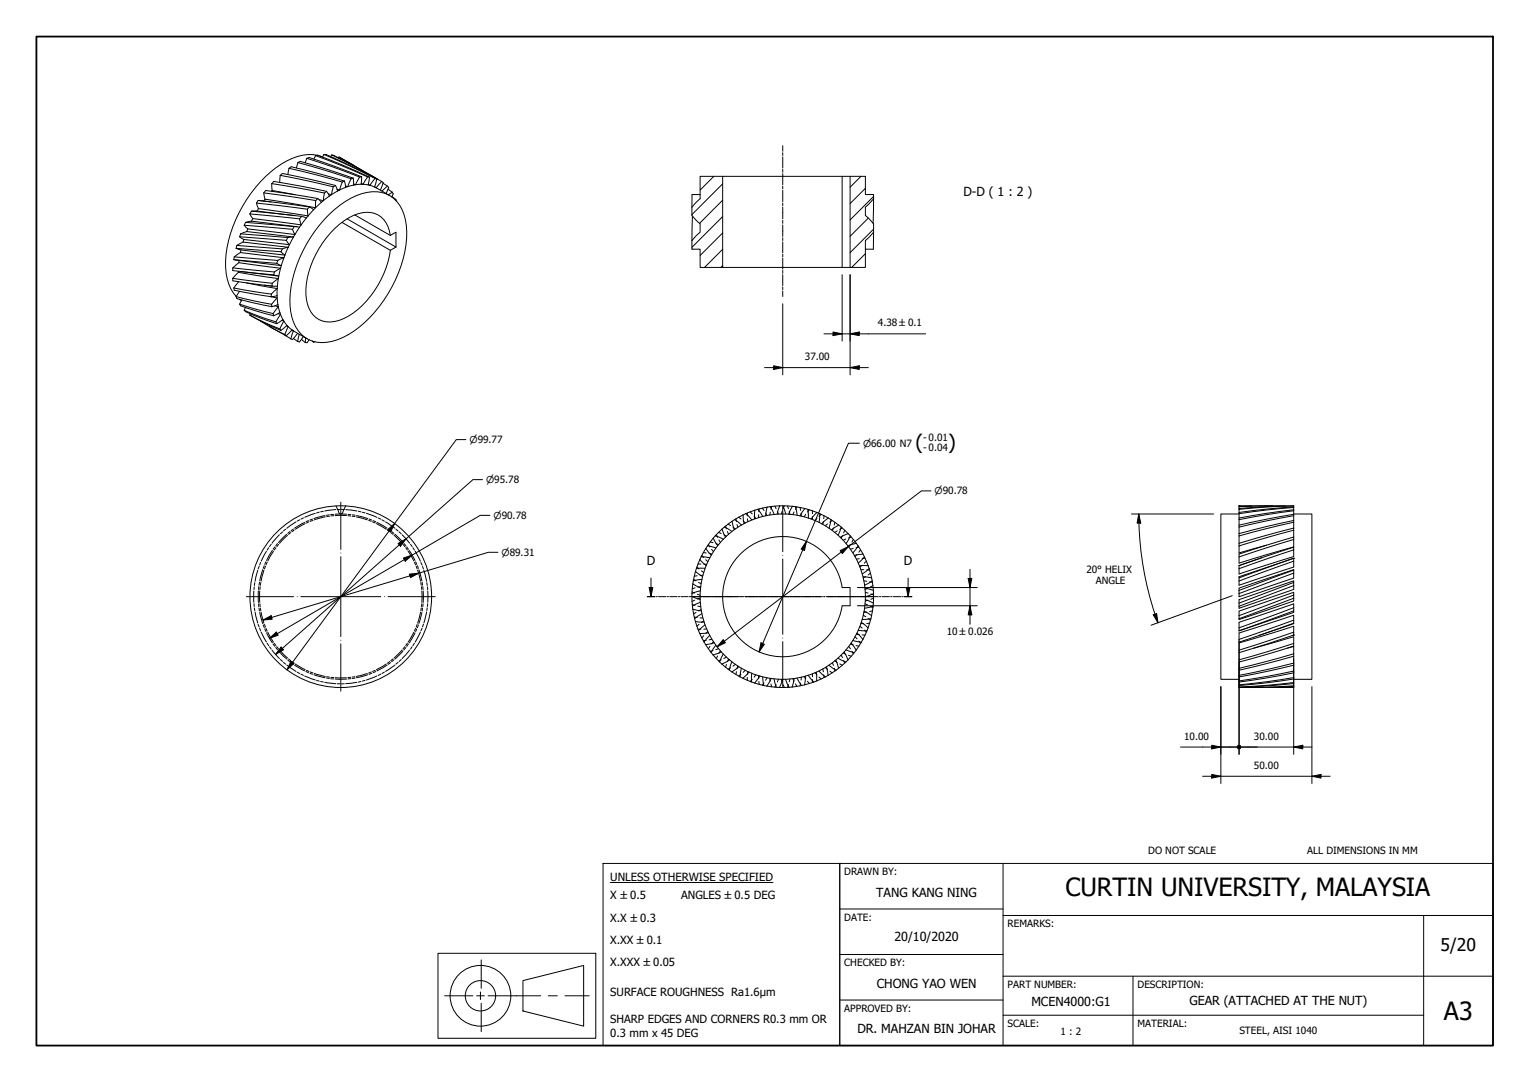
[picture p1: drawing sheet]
<svg xmlns="http://www.w3.org/2000/svg" width="420mm" height="297mm" viewBox="0 0 420 297" stroke-linecap="round" stroke-linejoin="round" font-family="sans-serif">
<!-- layer: Hatch (ISO) -->
<g fill="none" stroke="#000" stroke-width=".27">
<path d="M196 48.4l-3.7 3.8M198.5 59.5l-8.5 8.4M198.5 55l-6.4 6.3M198.5 50.5l-8.5 8.4M236.4 48.4l-2.9 3M237.6 51.7l-4.1 4.2M238.4 59.9l-4.9 5M239.9 53.9l-6.4 6.5M198.5 72.9l-.5 .5M198.5 68.4l-5 5M198.5 63.9l-6.2 6.2M237.6 69.7l-3.7 3.7"/>
<path d="M239.9 62.9l-6.4 6.5"/>
</g>
<!-- layer: Hidden (ISO) -->
<g fill="none" stroke="#000" stroke-width=".27">
<path d="M208.5 139.7l-.1 .8M209.3 139.5l.5 .6M211.9 139l-.2 .8M212.8 139l.3 .7M215.4 138.9l-.3 .7M216.3 138.9l.2 .7M218.9 139.2l-.5 .6M219.7 139.3l.2 .8M222.2 139.9l-.5 .7M190.5 159l.6 .5M191.4 155.7l.6 .5M191.4 158.1l-.7 .1"/>
<path d="M191.8 159.9l.7 .3M192.5 154.8l-.8 .1M192.6 156.7l.7 .5M192.7 152.5l.6 .6M193 157.9l-.8 .1M193.1 151.7l.8 .1M193.3 154.9h.8M193.8 153.7l.6 .5M194.5 149.5l.5 .7M194.7 151.9l.8 .2M195 148.8l.8 .2M195.4 150.8l.5 .6"/>
<path d="M196.6 149.2l.7 .3M196.7 146.8l.3 .7M197.3 146.2l.8 .3M197.4 148.2l.4 .7M198.8 146.8l.7 .4M199.3 144.4l.2 .8M199.8 145.9l.3 .8M199.9 143.9l.7 .4M201.3 144.7l.6 .5M202.1 142.4l.1 .8M202.4 144l.2 .8M202.9 142l.6 .5"/>
<path d="M204.1 143l.5 .6M205.2 140.8v.8M205.3 142.4l.1 .8M206 140.5l.6 .6M207.1 141.7l.5 .6M208.3 141.3v.8M210.2 140.8l.4 .7M211.5 140.6l-.1 .8M213.5 140.4l.3 .7M214.8 140.3l-.2 .8M216.7 140.4l.2 .8M218.1 140.5l-.4 .8"/>
<path d="M220 140.9l.1 .8M221.3 141.2l-.5 .7M223.1 140.2v.8M223.1 141.8v.8M224.4 142.3l-.6 .6M225.5 141.2l-.6 .5M226.1 143.2l-.1 .8M226.3 141.6l-.1 .8M227.3 143.8l-.7 .5M228.5 142.9l-.6 .4M228.9 144.9l-.3 .8M229.3 143.4l-.2 .7"/>
<path d="M229.9 145.7l-.7 .5M231.3 145l-.7 .3M231.4 147l-.4 .8M232 145.6l-.3 .7M232.3 148l-.7 .3M233.5 149.5l-.4 .6M233.8 147.4l-.8 .3M234.3 150.5l-.8 .3M234.3 148.1l-.3 .7M235.3 152.2l-.5 .6M235.9 150.2l-.8 .2M236 153.4l-.8 .1"/>
<path d="M236.3 151l-.4 .6M236.8 155.2l-.7 .5M237.2 156.4h-.8M237.2 159.5l.8 .1M237.6 153.3h-.8M237.7 158.3l-.6 .4M237.9 154.1l-.5 .5M238 156.4l.8 .1M238.8 159.7l.8 .2M239 157.3l-.6 .5M190 162.5l.8 .3M190.1 166l.8 .2"/>
<path d="M190.7 169.4l.7 .1M190.8 164.8l-.8 .3M190.9 161.4l-.8 .2M191.1 168.1l-.6 .5M191.5 163.1l.8 .3M191.6 166.4l.8 .2M191.7 172.7l.8 .1M192 171.4l-.6 .5M192.2 169.6l.8 .1M192.3 164.2l-.8 .3M192.4 161l-.8 .2M192.5 167.3l-.7 .4"/>
<path d="M193.3 170.4l-.7 .5M193.3 174.5l-.6 .6M193.9 175.8l-.8 .1M194.1 172.7h-.8M194.4 173.4l-.6 .5M195 177.4l-.5 .7M195.5 175.5l-.8 .2M195.8 178.6l-.8 .2M195.9 176.2l-.5 .6M197.3 178.1l-.7 .3M197.8 178.7l-.4 .7M231 179.8l.4 .8"/>
<path d="M231.6 179.3l.7 .3M233 179.9l.8 .3M233.1 177.5l.4 .6M233.5 176.8l.8 .2M234 178.8l.3 .7M234.8 174.8l.5 .6M235.1 177.2l.8 .2M235.2 174.1l.8 .1M235.9 176l.4 .6M236.1 171.9l.7 .5M236.4 171.2h.8M236.8 174.3h.8"/>
<path d="M237.1 168.9l.6 .4M237.4 173l.5 .5M237.6 165.8l.7 .3M237.6 162.6l.8 .2M238 168l-.8 .1M238.3 161.5l-.7 .3M238.4 164.8l-.8 .2M238.4 169.8l.6 .5M238.8 171.1l-.8 .1M239 166.4l.7 .4M239.1 163.1l.8 .3M239.6 167.7l-.8 .2"/>
<path d="M239.7 160.8l-.7 .3M239.9 164.2l-.8 .3M197 180.1l-.3 .7M198.1 181.1l-.8 .3M199.5 180.4l-.7 .4M199.5 182.4l-.2 .8M200.1 180.9l-.3 .8M200.6 183.3l-.7 .4M201.9 182.4l-.6 .5M202.2 184.4l-.1 .8M202.6 182.8l-.2 .8M203.5 185.1l-.6 .5"/>
<path d="M204.6 184l-.5 .6M205.2 186v.8M205.4 184.4l-.1 .8M206.6 186.5l-.6 .6M207.6 185.3l-.5 .6M208.3 185.5v.8M208.4 187.1l.1 .8M209.8 187.4l-.5 .7M210.6 186.1l-.4 .7M211.4 186.2l.1 .8M211.7 187.8l.2 .8M213.1 187.9l-.3 .7"/>
<path d="M213.8 186.5l-.3 .7M214.6 186.5l.2 .8M215.1 188l.3 .7M216.5 188l-.2 .7M216.9 186.4l-.2 .8M217.7 186.3l.4 .7M218.4 187.8l.5 .6M219.9 187.5l-.2 .8M220.1 185.9l-.1 .8M220.8 185.7l.5 .7M221.7 187l.5 .6M223.1 185v.8"/>
<path d="M223.1 186.6v.8M223.8 184.7l.6 .6M224.9 185.9l.6 .5M226 183.6l.1 .8M226.2 185.2l.1 .8M226.6 183.3l.7 .5M227.9 184.3l.6 .4M228.6 181.9l.3 .8M229.1 183.4l.2 .8M229.2 181.4l.7 .5M230.6 182.3l.7 .3M231.7 181.3l.3 .7"/>
</g>
<!-- layer: Visible (ISO) -->
<g fill="none" stroke="#000" stroke-width=".27">
<path d="M68.6 58.7l.8 1.3 13.3 1.7M68.6 58.7l13.7 1.4M69 58l1.5-.1 10.5 1.3M69 58l13.8 1.4M69 58l-.4 .7M70.4 55.8l.6 1.5 13.6 2M70.4 55.8l14 1.6M70.9 55l14.1 1.8M70.9 55l3.6 .4M70.9 55l-.5 .8M72.4 53l.4 1.7 13.9 2.3M72.4 53l.6-.7 14.3 2.2"/>
<path d="M72.4 53l14.3 2.1M74.6 50.4l.1 1.9 6.3 1.2M74.6 50.4l.6-.6 14.5 2.7M74.6 50.4l14.5 2.6M77 48.1l-.2 2M77 48.1l.5-.5 14.6 3.3M77 48.1l14.5 3.2M79.4 46.2l-.4 1.7M79.4 46.2l.6-.4 14.6 3.9M79.4 46.2l14.6 3.8M81.8 44.6l-.4 1.5M81.8 44.6l.6-.3 14.6 4.6"/>
<path d="M81.8 44.6l14.6 4.5M82.8 59.4l1.3 .5-1.4 1.8M82.8 59.4l-.5 .7M84.3 43.5l.6-.3 3.6 1.3 10.8 4M84.3 43.5l7.2 2.4 7.2 2.7M84.3 43.5l-.5 1.2M84.4 57.4l.2 1.9M85 56.8l1.1 .8-1.5 1.7M85 56.8l-.6 .6M86.7 42.7l.6-.1 3.5 1.4 10.7 4.6M86.7 42.7l7.2 2.8 7.1 3.1M86.7 42.7l-.5 1"/>
<path d="M86.7 55.1v1.9M87.1 42.6a14.6 14.6 0 0 0-11.3 3.4 36.2 36.2 0 0 0-13.9 25.7 13.6 13.6 0 0 0 3 9.7M87.3 54.5l1 1-1.6 1.5M87.3 54.5l-.6 .6M87.7 54.8l1.1 .3M89 42.4h.5l3.6 1.6 10.4 5.2M89 42.4l7 3.2 7 3.4M89 42.4l-.5 .7-.7-.3M89.1 53l-.3 2.1M89.7 52.5l.8 1.3-1.7 1.3M89.7 52.5l-.6 .5M90.2 53.2l.8 .2"/>
<path d="M90.5 58.8a19.6 19.6 0 0 1 11.7-6.2 8.6 8.6 0 0 1 9.1 7.8 29.5 29.5 0 0 1-4.7 20.2 29.4 29.4 0 0 1-13.9 12.7 8.9 8.9 0 0 1-10.8-2.5 16.3 16.3 0 0 1-1.9-12.3 37.4 37.4 0 0 1 10.5-19.7zM91.1 42.5l5.8 2.9 6.8 3.8M91.1 42.5l6.9 3.5 6.8 3.8M91.1 42.5l-.3 .5M91.5 51.3l-.5 2.1M92.1 50.9l.6 1.5-1.7 1M92.1 50.9l-.6 .4M92.6 52l.7 .2M93.1 43.1l6.6 3.8M93.1 43.1l-.2 .2M93.1 43.1l4.1 2.3M94 50l-.7 2.2"/>
<path d="M94.6 49.7l.3 1.7-1.6 .8M94.6 49.7l-.6 .3M94.9 51l.6 .2M96.4 49.1l-.9 2.1M97 48.9l.1 1.9-1.6 .4M97 48.9l-.6 .2M97.1 50.5l.5 .2M97.4 59l9.8 5.6M98.7 48.6l-1.1 2.1M99.2 50.4l.5 .2M99.3 48.5l-.1 2.1-1.6 .1M99.3 48.5l-.6 .1"/>
<path d="M101 48.6l-1.3 2M101 48.6h.5M101.1 50.6l.5 .3M101.5 48.6l-.4 2.2-1.4-.2M102.9 51.3l.4 .2M103 49l-1.4 1.9M103 49l.5 .2M103.3 51.5l3.7 2.2M103.5 49.2l-.6 2.1-1.3-.4M104.8 49.8l.4 .3-.7 2.1M104.8 49.8l-1.5 1.7M105.2 50.3l1.2 .8"/>
<path d="M106.4 51.1l.4 .4-.8 1.6M106.4 51.1l-1.5 1.4M106.6 51.9l1.1 .9M107.6 53.9l1.1 .9M107.7 52.8l.3 .4-.4 .8M107.7 52.8l-1 .7M108.7 54.8l-.2 .1M108.7 54.8l.1 .4M190 56.9v2.3l2.3 2.2v2.3l-2.3 2.3M190 56.9l2.3-2.3v-6.2h6.2v25h-6.2v-5h-2.2l-.1-2.4M190.1 59.3l-.1 6.7M192.3 53.4h-2.3v3.5"/>
<path d="M198.5 48.4h32.8M233.5 48.4h-2.2v25M239.9 54.6l-2.3 2.3v2.3l2.3 2.2v2.3M239.9 54.6v-1.2h-2.3v-5h-4.1v25h4.1l.1-5M239.9 54.6l-.1 6.7M63.9 76.4l1.6-1.6 10.9 1.7M63.9 76.4l10.9 1.4M63.9 76.4v.7l10.8 1.4M63.9 73.5l1.7-1.4 11.4 1.5M63.9 73.5l11.5 1.2M63.9 73.5v.8l11.3 1.1M64.2 71.3l13 1.6"/>
<path d="M64.2 71.3l11.8 1M64.2 79.1l10.3 1.6M64.2 79.1l.1 .6 10.2 1.8M64.3 70.5l1.7-1.2 12 1.5M64.3 70.5l12 1M64.3 70.5l-.1 .8M64.8 68.2l1.4 .4 12 1.4M64.8 68.2l12.4 .9M65.1 67.4l1.6-.9 12.4 1.4M65.1 67.4l12.4 .9M65.1 67.4l-.3 .8M65.6 77.4l-1.4 1.7"/>
<path d="M65.8 80l-1 1.4M65.8 65l1.2 .7 12.5 1.5M65.8 65l12.8 1M66.1 74.5l10.2 1.3M66.1 64.2l1.7-.6 12.8 1.5M66.1 64.2l12.9 1M66.1 64.2l-.3 .8M67.1 61.8l1 1.1 12.9 1.5M67.1 61.8l13.2 1.2M67.4 61.1l1.6-.4 12.6 1.5M67.4 61.1l13.4 1.1M67.4 61.1l-.3 .7"/>
<path d="M67.7 77.7l8.4 1.5M72.6 78.3l2.3 .3M74.8 77.8l-.1 .7M75.4 74.7l-.2 .7M76 72.3l1.2 .6M76.1 79.2v2l-1.6 .3M76.1 79.2l-1.6 1.5M76.3 71.5l-.3 .8M76.4 76.5l-.2 2.1-1.5-.1M76.4 76.5l-1.6 1.3M77 73.6l-.4 2.2-1.4-.4M77 73.6l-1.6 1.1"/>
<path d="M77.2 69.1l1 .9M77.5 68.3l-.3 .8M78 70.8l-.8 2.1M78 70.8l-1.7 .7M78.6 66l.9 1.2M79 65.2l-.4 .8M79.1 67.9l-.9 2.1M79.1 67.9l-1.6 .4M80.3 63l.7 1.4M80.6 65.1l-1.1 2.1M80.6 65.1l-1.6 .1M80.8 62.2l1.5 .2-1.3 2"/>
<path d="M80.8 62.2l-.5 .8M82.3 60.1l.4 1.6M93.9 61l13.3 7.7M95.3 60.1l13.4 7.7M107.2 64.6l1.5-.9v4.1M107.2 64.6a6.5 6.5 0 0 0-6.6-6.3 15.1 15.1 0 0 0-9.8 5.6 24.4 24.4 0 0 0-6.7 18.3 6.5 6.5 0 0 0 6.7 6.2 15.3 15.3 0 0 0 9.8-5.7 27.1 27.1 0 0 0 6.6-14M108.7 67.8l-1.5 .9M198.5 73.4h35M239.9 63.7l-2.3 2.3 .1 2.4M239.9 63.7l-.1 4.7h-2.1M64.8 81.4l9.8 2.1M64.8 81.4l.3 .6 9.6 2.2"/>
<path d="M65.7 82.2l.6 .4M65.8 83.5l9.2 2.6M65.8 83.5l.3 .5 2.2 .7 6.9 2M66.4 82.4l-.6 1.1M67.1 85.2l4.2 1.7 4.5 1.5M67.1 85.2l.3 .4 2.1 .9 6.5 2.4M67.4 84.4l-.3 .8M68.6 86.5l4 2 4.2 1.8M68.6 86.5l4.4 2.4 4.2 1.8M68.7 86.1l-.1 .4M71.5 88.1l6.7 3.7M73.9 89.6l4.7 2.6"/>
<path d="M74.2 81.4l1.9 .4M74.5 80.7v.8M74.6 83.5l.1 .7M75 86.1l.2 .6M75.5 84l.9 .2M75.8 88.4l.2 .5M76.1 81.8l.2 1.8-1.6 .6M76.1 81.8l-1.5 1.7M76.4 86.1l.6 .2M76.4 84.2l.5 1.6-1.7 .9M76.4 84.2l-1.4 1.9M76.8 90.3l.4 .4"/>
<path d="M77 86.3l.7 1.4-1.7 1.2M77 86.3l-1.2 2.1M77.4 88l.5 .2M77.9 88.2l.9 1.1-1.6 1.4M77.9 88.2l-1.1 2.1M78 91.9l1.9 1.1M78.2 91.8l.4 .4M78.7 89.5l.4 .2M79.1 89.7l1.1 .9-1.6 1.6M79.1 89.7l-.9 2.1M80.2 90.6l.4 .2M80.6 90.8l-.7 2.2"/>
<path d="M80.6 90.8l3.7 2.2M80.6 92.9l1.1 .9M81.7 91.5l-1.4 1.7-.4-.2M82.2 91.8l-.5 2M82.8 93.2l1 .9M83.3 92.4l-1.1 1.5-.5-.1M83.9 92.8l-.1 1.3M84.9 93.3l-.5 .8h-.6M85.8 93.6l.3 .3M86.1 93.7v.2M86.5 93.8l-.4 .1M208.1 139.8l1.4 2"/>
<path d="M208.1 139.8l-.8 .3M210.7 139.2l-.4 2.4M210.7 139.2l-2.6 .6M211.5 139.1l1.1 2.1M211.5 139.1l-.8 .1M214.1 138.9l-.7 2.3M214.1 138.9l-2.6 .2M215 138.9h-.9M215 138.9l.8 2.2M215 138.9l2.6 .1M217.6 139l-1 2.2M217.6 139l.9 .1"/>
<path d="M218.5 139.1l.4 2.4M218.5 139.1l2.5 .5M221 139.6l-1.3 2M221 139.6l.9 .2M221.9 139.8l.1 2.4M221.9 139.8l2.4 .9-1.6 1.8M340.3 138.9v12.9l7.5-2.1M340.3 138.9h.1M340.3 138.9h3.5M349.5 138.9l-9.2 .1M353 138.9l-12.7 .2M355.3 138.9v11.2l-15 4.5v-2.5l15-4.7"/>
<path d="M355.3 139.3l-7.5 .7-7.5 1M355.3 139.9l-7.5 1-7.5 1.3M355.3 138.9l-7.5 .3-7.5 .6M355.3 139.2l-7.5 .6-7.5 .9M355.3 138.9l-7.5 .2-7.5 .5M190.4 159.4l-.1 .9M191 156.9l1.9 1.4M191 156.9l-.6 2.5M191.2 156.1l-.2 .8M192.2 153.6l1.7 1.7M192.2 153.6l-1 2.5M192.5 152.8l2.4 .3"/>
<path d="M192.6 152.8l-.4 .8M192.8 159.1l-2.4 .3M193.6 156l-2.4 .1M193.8 150.6l1.5 1.8M193.8 150.6l-1.3 2.2M194.3 149.8l-.5 .8M194.3 149.8l2.3 .6M195.9 147.7l1.2 2.1M195.9 147.7l-1.6 2.1M196.4 147.1l2.2 .9M196.4 147.1l-.5 .6M198.3 145.2l.9 2.3"/>
<path d="M198.3 145.2l-1.9 1.9M198.9 144.7l2.1 1.2M198.9 144.7l-.6 .5M201 143.1l.6 2.3M201 143.1l-2.1 1.6M201.8 142.6l1.8 1.5M201.8 142.6l-.8 .5M202.9 152.6a16.5 16.5 0 0 1 16.9-4.6 16.5 16.5 0 0 1 11.5 13.3h2.2v5h-2.2a16.5 16.5 0 0 1-23.5 12.4 16.5 16.5 0 0 1-4.9-26.1zM204 141.4l.3 2.3M204 141.4l-2.2 1.2M204.8 141l1.7 1.7M204.8 141l-.8 .4"/>
<path d="M207.3 140.1l-.1 2.4M207.3 140.1l-2.5 .9M224.3 140.7l.8 .3M225.1 141l-.2 2.4M225.1 141l2.4 1.2M227.5 142.2l-1.9 1.6M227.5 142.2l.7 .5M228.2 142.7l-.5 2.3M228.2 142.7l2.1 1.5M230.3 144.2l-2 1.3M230.3 144.2l.7 .5M231 144.7l-.8 2.3"/>
<path d="M231 144.7l1.9 1.8M232.9 146.5l.6 .6M232.9 146.5l-2.2 1M233.5 147.1l-1.1 2.1M233.5 147.1l1.7 2.1M235.2 149.2l-2.3 .6M235.2 149.2l.5 .7M235.6 149.9l-1.4 1.9M235.6 149.9l1.4 2.2M237 158.3l2.4 .3M237 152.1l.4 .8M237 152.1l-2.4 .4"/>
<path d="M237.4 152.9l-1.7 1.7M237.4 152.9l1 2.4M238.4 155.3h-2.4M238.4 155.3l.3 .8M238.7 156.1l-1.9 1.5M238.7 156.1l.7 2.5M239.4 158.6l.1 .9M239.5 159.5l-2.1 1.2M239.5 159.5l.3 2.6M340.3 141.1h-5v45.4h5M340.3 158.3l15-5v2.4l-15 5zM346.5 153.1l-6.2 2.1v2.4l15-4.8v-2.6l-15 5.1"/>
<path d="M355.3 153.3h.1M355.3 157.3l-15 5.7M355.3 159.9l-15 5.7M355.3 154.1l-15 5.4M355.3 156.5l-15 5.6M355.3 151l-15 5.1M355.3 153.3l-15 5.3M355.3 148.1l-15 4.8M355.3 145.6l-15 4.3M355.3 143.4l-15 3.7M355.3 145l-15 4.2M355.3 141.6l-15 3.1"/>
<path d="M355.3 142.9l-15 3.6M355.3 140.2l-7.5 1.1-7.5 1.4M355.3 141.2l-7.5 1.3-7.5 1.7M355.3 141.1h5v45.4h-5M190 163.8l2.3 .8M190 163.8l.1 2.6M190 162.9v.9M190.1 166.4l.2 .8M190.3 167.2l2.3 .5M190.3 167.2l.4 2.6M190.3 160.3l2.1 1.1M190.3 160.3l-.3 2.6"/>
<path d="M190.7 169.8l.3 .8M191 170.6l2.4 .2M191 170.6l.8 2.5M191.8 173.1l.4 .8M192.2 173.9l1.1 2.3M192.3 165.4l-2.2 1M192.3 162.2l-2.3 .7M192.7 168.5l-2 1.3M193.3 176.2l.5 .8M193.6 171.5l-1.8 1.6M193.8 177l1.5 2.1M194.5 173.7l-2.3 .2"/>
<path d="M194.9 174.4l-1.6 1.8M195.3 179.1l.5 .7M195.8 179.8l1.8 1.9M196.1 176.5l-2.3 .5M196.6 177.1l-1.3 2M198.1 179l-2.3 .8M198.6 179.5l-1 2.2M231.8 179l1.1 2.1M232.3 178.4l2.3 .8M233.8 176.5l1.3 2M234.2 175.8l2.3 .5M234.6 179.2l-1.7 1.9"/>
<path d="M235.1 178.5l-.5 .7M235.3 173.8l1.7 1.7M235.7 173l2.4 .2M236.5 170.8l1.9 1.6M236.5 176.3l-1.4 2.2M237 175.5l-.5 .8M237.3 167.8l2 1.2M237.5 161.5l2.3 .6M237.6 164.6l2.2 1M238.1 173.2l-1.1 2.3M238.4 172.4l-.3 .8M239.1 169.9l-2.3 .2"/>
<path d="M239.1 169.9l-.7 2.5M239.3 169l-.2 .9M239.8 166.4l-2.4 .6M239.8 166.4l-.5 2.6M239.8 165.6v.8M239.8 162.1l.1 .9M239.9 163l-2.3 .8M239.9 163l-.1 2.6M340.3 164.6l15-5.1v2.3l-15 5.2zM340.3 161.5l15-5.1v2.3l-15 5.1zM340.3 170.8l15-5v2.3l-15 5.1zM340.3 167.8l15-5.2v2.4l-15 5.1z"/>
<path d="M344.3 177.9l11-3.1v2.6l-15 4.4M353.5 177.9l1.8-.4v11.2M355.3 174.3h.1M355.3 174.3v-2.4l-15 4.6v12.2h7.5l7.5-.4M355.3 179.5l-15 4M355.3 174.3l-15 4.9M355.3 176.6l-15 4.5M355.3 171.1l-15 5.2v-2.5l15-4.9v2.3l-9.6 3.3M355.3 173.5l-15 5M355.3 167.7l-15 5.5M355.3 170.3l-15 5.2M355.3 164.2l-15 5.7"/>
<path d="M355.3 166.8l-15 5.6M355.3 163.4l-15 5.6M355.3 160.8l-15 5.6M355.3 174.3l-.5 .2M197.6 181.7l.6 .6M198.2 182.3l2.1 1.7M200.3 184l.7 .5M200.3 181.2l-2.1 1.1M201 181.7l-.7 2.3M201 184.5l2.2 1.3M202.9 183l-1.9 1.5M203.2 185.8l.8 .4"/>
<path d="M203.6 183.4l-.4 2.4M204 186.2l2.4 1M205.7 184.5l-1.7 1.7M206.4 187.2l.8 .3M206.4 184.8v2.4M207.2 187.5l2.5 .7M208.7 185.6l-1.5 1.9M209.4 185.8l.3 2.4M209.7 188.2l.9 .2M210.6 188.4l2.6 .3M211.8 186.3l-1.2 2.1M212.6 186.4l.6 2.3"/>
<path d="M213.2 188.7h.9M214.9 186.5l-.8 2.2M215.7 186.5l1 2.2M216.7 188.7h-2.6M217.5 188.6l-.8 .1M218.1 186.3l-.6 2.3M218.9 186.2l1.2 2M220.1 188.2l-2.6 .4M221 188l-.9 .2M221.2 185.6l-.2 2.4 2.5-.8M221.9 185.4l1.6 1.8M224.2 184.5l.1 2.4"/>
<path d="M224.3 186.9l-.8 .3M224.9 184.2l1.7 1.6M226.6 185.8l-2.3 1.1M227 183.1l.4 2.3M227.4 185.4l-.8 .4M227.6 182.6l2 1.4M229.5 181.2l.8 2.3M229.6 184l-2.2 1.4M230.1 180.7l2.2 1.1M230.3 183.5l-.7 .5M232.3 181.8l-2 1.7M232.9 181.1l-.6 .7"/>
<path d="M348.4 188.7h6.9M355.3 188.4l-12.7 .3M355.3 187.6l-7.5 .7-7.5 .4M355.3 186.4l-7.5 1.1-7.5 .7M355.3 187.4l-7.5 .8-7.5 .4M355.3 184.7l-7.5 1.4-7.5 1.1M355.3 186l-7.5 1.2-7.5 .8M355.3 182.6l-15 3.2M355.3 184.2l-7.5 1.5-7.5 1.2M355.3 180.2l-15 3.8M355.3 182l-15 3.4M355.3 188.7h-3.5"/>
<circle cx="215" cy="163.8" r="22.7"/>
</g>
<!-- layer: Visible Narrow (ISO) -->
<g fill="none" stroke="#000" stroke-width=".27">
<path d="M71 57.3l-.4 .6M72.8 54.7l-.4 .5M74.7 52.3l-.2 .2M84.6 59.3l-.5 .6M86.7 57l-.6 .6M88.8 55.1l-.5 .4M91 53.4l-.5 .4M93.3 52.2l-.6 .2M95.5 51.2l-.6 .2M97.6 50.7l-.5 .1M99.2 50.6h.5M101.1 50.8l.5 .1"/>
<path d="M102.9 51.3l.4 .2M65.5 74.5v.3M65.7 71.5l-.1 .6M66.2 68.6l-.2 .7M67 65.7l-.3 .8M68.1 62.9l-.3 .7M69.4 60l-.4 .7M76.2 78.6l-.1 .6M76.6 75.8l-.2 .7M77.2 72.9l-.2 .7M78.2 70l-.2 .8M79.5 67.2l-.4 .7"/>
<path d="M81 64.4l-.4 .7M82.7 61.7l-.4 .7M76.1 81.2v.6M76.3 83.6l.1 .6M76.9 85.8l.1 .5M77.7 87.7l.2 .5M78.8 89.3l.3 .4M80.2 90.6l.4 .2"/>
</g>
<!-- layer: Section Line (ISO) -->
<g fill="none" stroke="#000" stroke-width=".27">
<path d="M178.8 158.7v5.1M249.4 158.7v5.1M177.8 163.8h2M178.3 161.3h1l-.5 2.5zM180.1 163.8h.4M180.8 163.8h2.1M183.2 163.8h.4M183.9 163.8h2M186.3 163.8h.3M187 163.8h2M189.3 163.8h.4M190 163.8h2.1"/>
<path d="M192.4 163.8h.4M193.1 163.8h2M195.5 163.8h.3M196.2 163.8h2M198.5 163.8h.4M199.2 163.8h2.1M201.6 163.8h.4M202.3 163.8h2M204.7 163.8h.4M205.4 163.8h2M207.7 163.8h.4M208.5 163.8h2"/>
<path d="M210.8 163.8h.4M211.5 163.8h2.1M213.9 163.8h.4M214.6 163.8h2M216.9 163.8h.4M217.7 163.8h2M220 163.8h.4M220.7 163.8h2.1M223.1 163.8h.4M223.8 163.8h2M226.2 163.8h.4M226.9 163.8h2"/>
<path d="M229.2 163.8h.4M229.9 163.8h2.1M232.3 163.8h.4M233 163.8h2M235.4 163.8h.4M236.1 163.8h2M238.4 163.8h.4M239.2 163.8h2M241.5 163.8h.4M242.2 163.8h2.1M244.6 163.8h.4M245.3 163.8h2"/>
<path d="M247.6 163.8h.4M248.4 163.8h2M248.9 161.3h1l-.5 2.5z"/>
</g>
<g fill="#000">
<path d="M178.3 161.3h1l-.5 2.5z" fill-rule="evenodd"/>
<path d="M248.9 161.3h1l-.5 2.5z" fill-rule="evenodd"/>
</g>
<!-- layer: Border (ISO) -->
<path d="M10 10h400v277h-400z" fill="none" stroke="#000" stroke-width=".5"/>
<!-- layer: Title (ISO) -->
<g fill="none" stroke="#000" stroke-width=".27">
<path d="M165.6 237h65v50h-65zM230.6 237h179.4v50h-179.4zM275.5 237v50M167.6 242.3h44.7M230.6 249.5h44.9M275.5 251.3h134.5M391 251.3v35.7M120.3 261.7h43.3v23.3h-43.3zM122.1 273.4h7.8M130.9 273.4h2.1M131.9 272.3v2.1M132.2 263.5v7.8"/>
<path d="M132.2 275.4v7.8M134 273.4h14.5M143.6 269.2l16.7-4.2v16.7l-16.7-4.2zM150.5 273.4h2.6M155.1 273.4h6.7M230.6 274.5h44.9M230.6 262h44.9M275.5 278.7h115.5M275.5 268h134.5M311.1 268v19"/>
<circle cx="131.9" cy="273.4" r="8.3"/>
<circle cx="131.9" cy="273.4" r="4.2"/>
</g>
<!-- layer: Sketch Geometry (ISO) -->
<g fill="none" stroke="#000" stroke-width=".27">
<path d="M92.2 139.9l-3 .4M92.3 138.9l.8 1.9a.56 .56 0 0 0 .5 .3 .56 .56 0 0 0 .5-.3l.8-1.9M93.4 139.9h-.8M93.8 139.9h.8M94.9 139.9l3.1 .4M70 160l-.2 .7M70.8 156.6l-.8 3M71.2 155.5l-.3 .7M71.3 159.9l-.2 .7M71.6 154.4l-.3 .7M71.6 159.9l-.1 .8M72.1 156.4l-.8 3.1"/>
<path d="M72.5 156.5l-.8 3M72.6 155.3l-.3 .7M72.9 155.4l-.3 .8M73 154.2l-.3 .7M73.2 151.3l-1.5 2.8M73.4 154.4l-.3 .7M73.8 150.4l-.4 .6M74.5 149.4l-.5 .6M74.8 151.1l-1.6 2.8M75.1 151.3l-1.6 2.7M75.5 150.2l-.5 .6M75.8 150.4l-.5 .6"/>
<path d="M76.2 149.2l-.5 .6M76.5 149.4l-.5 .7M76.7 146.8l-2 2.3M77.6 146l-.6 .5M78.5 145.3l-.6 .5M78.7 146.7l-2.2 2.2M79 147l-2.3 2.2M79.6 145.9l-.6 .5M79.9 146.2l-.7 .5M80.6 145.2l-.7 .5M80.8 145.5l-.6 .5M81.3 143.3l-2.5 1.7"/>
<path d="M82.3 142.7l-.7 .4M83.3 142.2l-.7 .3M83.7 143.4l-2.8 1.6M83.8 143.7l-2.7 1.6M84.7 142.9l-.7 .4M84.9 143.2l-.7 .4M85.8 142.5l-.7 .3M86 142.8l-.8 .3M86.6 140.9l-2.9 1.1M87.7 140.6l-.8 .2M88.8 140.4l-.8 .1M89.3 141.5l-3.1 .9"/>
<path d="M89.3 141.9l-3 .8M90.4 141.3l-.7 .2M90.5 141.7l-.8 .1M91.6 141.2l-.8 .1M91.6 141.6h-.7M95.1 141.5h-3.1M95.2 141.2h-3.2M95.5 141.6l.8 .1M95.6 141.2l.8 .1M96.7 141.7l.8 .1M96.7 141.3l.8 .2M97.8 141.9l3.1 .8"/>
<path d="M97.9 141.5l3.1 .9M98.4 140.3l.7 .2M99.5 140.6l.7 .2M100.6 140.9l2.9 1.1M101.2 142.8l.7 .3M101.4 142.5l.7 .3M102.3 143.3l.7 .3M102.4 142.9l.8 .3M103.4 143.7l2.7 1.6M103.5 143.4l2.8 1.6M103.8 142.2l.7 .3M104.9 142.7l.6 .4"/>
<path d="M105.9 143.3l2.5 1.7M106.4 145.5l.6 .5M106.6 145.2l.6 .5M107.3 146.2l.6 .5M107.5 145.9l.7 .5M108.2 147l2.2 2.2M108.5 146.7l2.2 2.2M108.7 145.3l.6 .5M109.6 146l.6 .5M110.4 146.8l2.1 2.3M110.7 149.5l.5 .6M111 149.2l.5 .6"/>
<path d="M111.4 150.4l.5 .6M111.7 150.1l.5 .7M112.1 151.3l1.5 2.7M112.4 151.1l1.6 2.8M112.7 149.4l.5 .6M113.4 150.4l.4 .6M113.8 154.4l.3 .7M114 151.3l1.4 2.8M114.1 154.2l.4 .7M114.3 155.4l.2 .8M114.6 155.3l.3 .7M114.7 156.5l.8 3"/>
<path d="M115 156.4l.9 3.1M115.6 159.9l.1 .8M115.6 154.4l.3 .7M115.9 159.9l.1 .7M116 155.5l.3 .7M116.4 156.6l.8 3M117.2 160l.1 .7M69.7 162.3v3M69.7 165.7l.1 .8M69.8 161.1l-.1 .8M69.8 166.9l.2 .7M70 168l.8 3"/>
<path d="M70.9 171.4l.3 .7M71 162.2v3.2M71 165.8l.1 .8M71.1 161l-.1 .8M71.1 167l.2 .7M71.3 172.5l.3 .7M71.3 162.2v3.2M71.3 168.1l.8 3.1M71.4 165.7v.8M71.4 161.1v.8M71.5 166.9l.1 .8M71.7 168.1l.8 3"/>
<path d="M71.7 173.5l1.5 2.8M72.3 171.6l.3 .7M72.6 171.4l.3 .8M72.7 172.7l.3 .7M73.1 172.5l.3 .7M73.2 173.7l1.6 2.8M73.4 176.6l.4 .6M73.5 173.6l1.6 2.7M74 177.5l.5 .7M74.7 178.5l2 2.3M75 176.8l.5 .6M75.3 176.6l.5 .6"/>
<path d="M75.7 177.8l.5 .6M76 177.5l.5 .6M76.5 178.7l2.2 2.2M76.7 178.4l2.3 2.2M110.4 178.4l-2.2 2.2M110.7 178.7l-2.2 2.2M111.2 177.5l-.5 .6M111.5 177.8l-.5 .6M111.9 176.6l-.5 .6M112.2 176.8l-.5 .7M112.5 178.5l-2.1 2.3M113.2 177.5l-.5 .7"/>
<path d="M113.6 173.6l-1.5 2.7M113.8 176.6l-.4 .6M114 173.7l-1.6 2.8M114.1 172.5l-.3 .7M114.5 172.7l-.4 .7M114.5 171.4l-.2 .8M114.9 171.6l-.3 .7M115.4 173.5l-1.4 2.8M115.5 168.1l-.8 3M115.7 166.9l-.1 .8M115.7 161.1l.1 .8M115.8 165.7l-.1 .8"/>
<path d="M115.8 162.2v3.2M115.9 168.1l-.9 3.1M115.9 172.5l-.3 .7M116 167l-.1 .7M116.1 161l.1 .8M116.2 165.8l-.1 .8M116.2 162.2v3.2M116.3 171.4l-.3 .7M117.2 168l-.8 3M117.3 166.9l-.1 .7M117.4 161.1v.8M117.4 165.7v.8"/>
<path d="M117.5 162.3v3M77 181.1l.6 .5M77.9 181.8l.6 .5M78.8 182.6l2.5 1.7M79 181.2l.6 .5M79.2 180.9l.7 .5M79.9 181.9l.7 .5M80.2 181.6l.6 .5M80.9 182.6l2.8 1.6M81.1 182.3l2.7 1.5M81.6 184.5l.7 .4M82.6 185.1l.7 .3"/>
<path d="M83.7 185.6l2.9 1.1M84 184.3l.7 .4M84.2 184l.7 .3M85.1 184.8l.7 .3M85.2 184.5l.8 .3M86.2 185.2l3.1 .9M86.3 184.9l3 .8M86.9 186.8l.8 .2M88 187.1l.8 .1M89.2 187.3l3 .4M89.7 186.1l.7 .2M89.7 185.8l.8 .1"/>
<path d="M90.8 186.3l.8 .1M90.9 186h.7M92 186.4h3.2M92 186l3.1 .1M92.6 187.7h.8M94.6 187.7h-.8M96.3 185.9l-.8 .1M96.4 186.3l-.8 .1M97.5 185.8l-.8 .1M97.5 186.1l-.8 .2M98 187.3l-3.1 .4M99.1 187.1l-.7 .2"/>
<path d="M100.2 186.8l-.7 .2M100.9 184.9l-3.1 .8M101 185.2l-3.1 .9M101.9 184.5l-.7 .3M102.1 184.8l-.7 .3M103 184l-.7 .3M103.2 184.4l-.8 .3M103.5 185.6l-2.9 1.1M104.5 185.1l-.7 .3M105.5 184.5l-.6 .4M106.1 182.3l-2.7 1.6M106.3 182.6l-2.8 1.6"/>
<path d="M107 181.6l-.6 .5M107.2 181.9l-.6 .5M107.9 180.9l-.6 .5M108.2 181.2l-.7 .5M108.4 182.6l-2.5 1.7M109.3 181.8l-.6 .5M110.2 181.1l-.6 .5"/>
<circle cx="93.6" cy="163.8" r="24.9"/>
</g>
<!-- layer: Center Mark (ISO) -->
<g fill="none" stroke="#000" stroke-width=".27">
<path d="M93.6 137.9v12.9M215 139.1v12.3M93.6 151.8h.1M93.6 152.8v22M215 152.4v.1M215 153.5v20.6M67.6 163.8h13M81.6 163.8h.1M82.6 163.8h22M93.6 175.8h.1M93.6 176.8v12.9M105.6 163.8h.1"/>
<path d="M106.6 163.8h12.9M190.3 163.8h12.3M203.6 163.8h.1M204.6 163.8h20.7M215 175.1v.1M215 176.2v12.3M226.3 163.8h.1M227.3 163.8h12.3"/>
</g>
<!-- layer: Dimension (ISO) -->
<g fill="none" stroke="#000" stroke-width=".27">
<path d="M231.3 75.4v18.2M233.5 75.4v27.5M215 83.4v19.5M226.3 91.6h27.9M228.8 91.1l2.5 .5-2.5 .5zM233.5 91.6l2.5-.5v1zM210 100.9h28.5M212.5 100.4l2.5 .5-2.5 .5zM233.5 100.9l2.5-.5v1zM127.9 120.7h-2.6l-46.5 63.2M132.5 131.7h-2.6l-54.2 48M236 121.7h-3l-24.5 57.3"/>
<path d="M255.7 134.8h-2.7l-56.1 42.8M106.5 145.4l1.9-1.7-1.1 2.3zM109.3 149.2l2.2-1.3-1.5 2.1zM110.8 153.2l2.4-.8-1.9 1.7zM112.4 157.6l2.6-.2-2.3 1.2zM134.5 141.5h-2.6l-57.9 33.7M136.7 151.6h-2.6l-61.9 18.6M221.5 148.6l-.6 2.5-.9-.4zM230.7 151.2l2.3-1.2-1.7 2zM265.9 158.8h1l-.5 2.5zM266.4 156.3v15M310.7 141.1h22.6"/>
<path d="M312.7 141.1l.6 2.5h-1zM312.7 141.1a87.6 87.6 0 0 0 5.3 29.9M72.2 170.2l2.3-1.2 .2 1zM74 175.2l1.9-1.7 .5 .9zM77.2 177.6l.7 .8-2.2 1.3zM198.6 175.6l.6 .8-2.3 1.2zM209 176.5l.9 .4-1.4 2.1zM235.5 161.3h32.9M235.5 166.3h32.9M266.4 166.3l.5 2.5h-1zM316.7 168.8l.9-.4 .4 2.6zM338.4 163.5l-22.3 8.1"/>
<path d="M340.3 175.9v31.2M79.9 181.6l.8 .6-1.9 1.7zM335.3 188.5v26.6M355.3 180.8v26.3M360.3 188.5v26.6M324.2 205.1h36.1M330.3 213.1h35M332.8 204.6l2.5 .5-2.5 .5zM332.8 212.6l2.5 .5-2.5 .5zM355.3 205.1l2.5-.5v1zM360.3 213.1l2.5-.5v1z"/>
</g>
<g fill="#000">
<path d="M228.8 91.1l2.5 .5-2.5 .5z" fill-rule="evenodd"/>
<path d="M233.5 91.6l2.5-.5v1z" fill-rule="evenodd"/>
<path d="M212.5 100.4l2.5 .5-2.5 .5z" fill-rule="evenodd"/>
<path d="M233.5 100.9l2.5-.5v1z" fill-rule="evenodd"/>
<path d="M106.5 145.4l1.9-1.7-1.1 2.3z" fill-rule="evenodd"/>
<path d="M109.3 149.2l2.2-1.3-1.5 2.1z" fill-rule="evenodd"/>
<path d="M110.8 153.2l2.4-.8-1.9 1.7z" fill-rule="evenodd"/>
<path d="M112.4 157.6l2.6-.2-2.3 1.2z" fill-rule="evenodd"/>
<path d="M221.5 148.6l-.6 2.5-.9-.4z" fill-rule="evenodd"/>
<path d="M230.7 151.2l2.3-1.2-1.7 2z" fill-rule="evenodd"/>
<path d="M265.9 158.8h1l-.5 2.5z" fill-rule="evenodd"/>
<path d="M312.7 141.1l.6 2.5h-1z" fill-rule="evenodd"/>
<path d="M72.2 170.2l2.3-1.2 .2 1z" fill-rule="evenodd"/>
<path d="M74 175.2l1.9-1.7 .5 .9z" fill-rule="evenodd"/>
<path d="M77.2 177.6l.7 .8-2.2 1.3z" fill-rule="evenodd"/>
<path d="M198.6 175.6l.6 .8-2.3 1.2z" fill-rule="evenodd"/>
<path d="M209 176.5l.9 .4-1.4 2.1z" fill-rule="evenodd"/>
<path d="M266.4 166.3l.5 2.5h-1z" fill-rule="evenodd"/>
<path d="M316.7 168.8l.9-.4 .4 2.6z" fill-rule="evenodd"/>
<path d="M79.9 181.6l.8 .6-1.9 1.7z" fill-rule="evenodd"/>
<path d="M332.8 204.6l2.5 .5-2.5 .5z" fill-rule="evenodd"/>
<path d="M332.8 212.6l2.5 .5-2.5 .5z" fill-rule="evenodd"/>
<path d="M355.3 205.1l2.5-.5v1z" fill-rule="evenodd"/>
<path d="M360.3 213.1l2.5-.5v1z" fill-rule="evenodd"/>
<circle cx="340.3" cy="205.1" r=".62"/>
</g>
<!-- layer: Centerline (ISO) -->
<g fill="none" stroke="#000" stroke-width=".27">
<path d="M215 40v1.5M215 41.9v.8M215 43.1v3M215 46.5v.8M215 47.7v3M215 51.1v.8M215 52.3v3M215 55.7v.8M215 56.9v3.2M215 60.5v.8M215 61.7v3.2M215 65.3v.7"/>
<path d="M215 66.4v3M215 69.8v.7M215 70.9v3M215 74.3v.7M215 75.4v3M215 78.8v.7M215 79.9v1.5"/>
</g>
<g font-size="6.9">
<text x="292.6" y="246.1">CURTIN UNIVERSITY, MALAYSIA</text>
<text x="396.5" y="280">A3</text>
</g>
<g font-size="5.5">
<text x="251.4" y="123.2">(</text>
<text x="260.3" y="123.2">)</text>
</g>
<text font-size="4.8" x="395.6" y="261.1">5/20</text>
<g font-size="3.4">
<text x="264.6" y="53.9">D-D ( 1 : 2 )</text>
<text x="177.6" y="155.2">D</text>
<text x="248.2" y="155.2">D</text>
<text x="240.6" y="246.2">TANG KANG NING</text>
<text x="245.6" y="258.4">20/10/2020</text>
<text x="240.8" y="271.2">CHONG YAO WEN</text>
<text x="326.6" y="275.9">GEAR (ATTACHED AT THE NUT)</text>
<text x="283.2" y="276.2">MCEN4000:G1</text>
<text x="235.4" y="283.7">DR. MAHZAN BIN JOHAR</text>
</g>
<g font-size="3.1">
<text x="167.6" y="241.8">UNLESS OTHERWISE SPECIFIED</text>
<text x="167.6" y="246.9">X ±0.5</text>
<text x="187.1" y="246.9">ANGLES ±0.5 DEG</text>
<text x="167.6" y="253">X.X ±0.3</text>
<text x="167.6" y="259.1">X.XX ±0.1</text>
<text x="167.6" y="265.1">X.XXX ±0.05</text>
<text x="167.6" y="273.5">SURFACE ROUGHNESS Ra1.6µm</text>
<text x="167.6" y="280.9">SHARP EDGES AND CORNERS R0.3 mm OR</text>
<text x="167.6" y="284.6">0.3 mm x 45 DEG</text>
</g>
<g font-size="2.7">
<text x="241.1" y="89.6">4.38 ±0.1</text>
<text x="221" y="98.9">37.00</text>
<text x="253.5" y="123.8">- 0.04</text>
<text x="253.5" y="121">- 0.01</text>
<text x="298.3" y="157.3">20° HELIX</text>
<text x="300.9" y="160.4">ANGLE</text>
<text x="260" y="174.4">10 ±0.026</text>
<text x="325.2" y="203">10.00</text>
<text x="344.3" y="203">30.00</text>
<text x="344.3" y="211.1">50.00</text>
<text x="315.3" y="234.4">DO NOT SCALE</text>
<text x="359" y="234.4">ALL DIMENSIONS IN MM</text>
<text x="231.9" y="240.3">DRAWN BY:</text>
<text x="231.9" y="252.8">DATE:</text>
<text x="276.7" y="254.6">REMARKS:</text>
<text x="231.9" y="265.3">CHECKED BY:</text>
<text x="276.7" y="271.2">PART NUMBER:</text>
<text x="312.4" y="271.3">DESCRIPTION:</text>
<text x="231.9" y="277.8">APPROVED BY:</text>
<text x="276.7" y="282">SCALE:</text>
<text x="312.4" y="282">MATERIAL:</text>
<text x="291.3" y="284">1 : 2</text>
<text x="340.4" y="284">STEEL, AISI 1040</text>
</g>
<g font-size="2.6">
<text x="128.9" y="121.6">⌀99.77</text>
<text x="237" y="122.7">⌀66.00 N7</text>
<text x="133.5" y="132.6">⌀95.78</text>
<text x="256.7" y="135.7">⌀90.78</text>
<text x="135.5" y="142.4">⌀90.78</text>
<text x="137.7" y="152.6">⌀89.31</text>
</g>
</svg>
